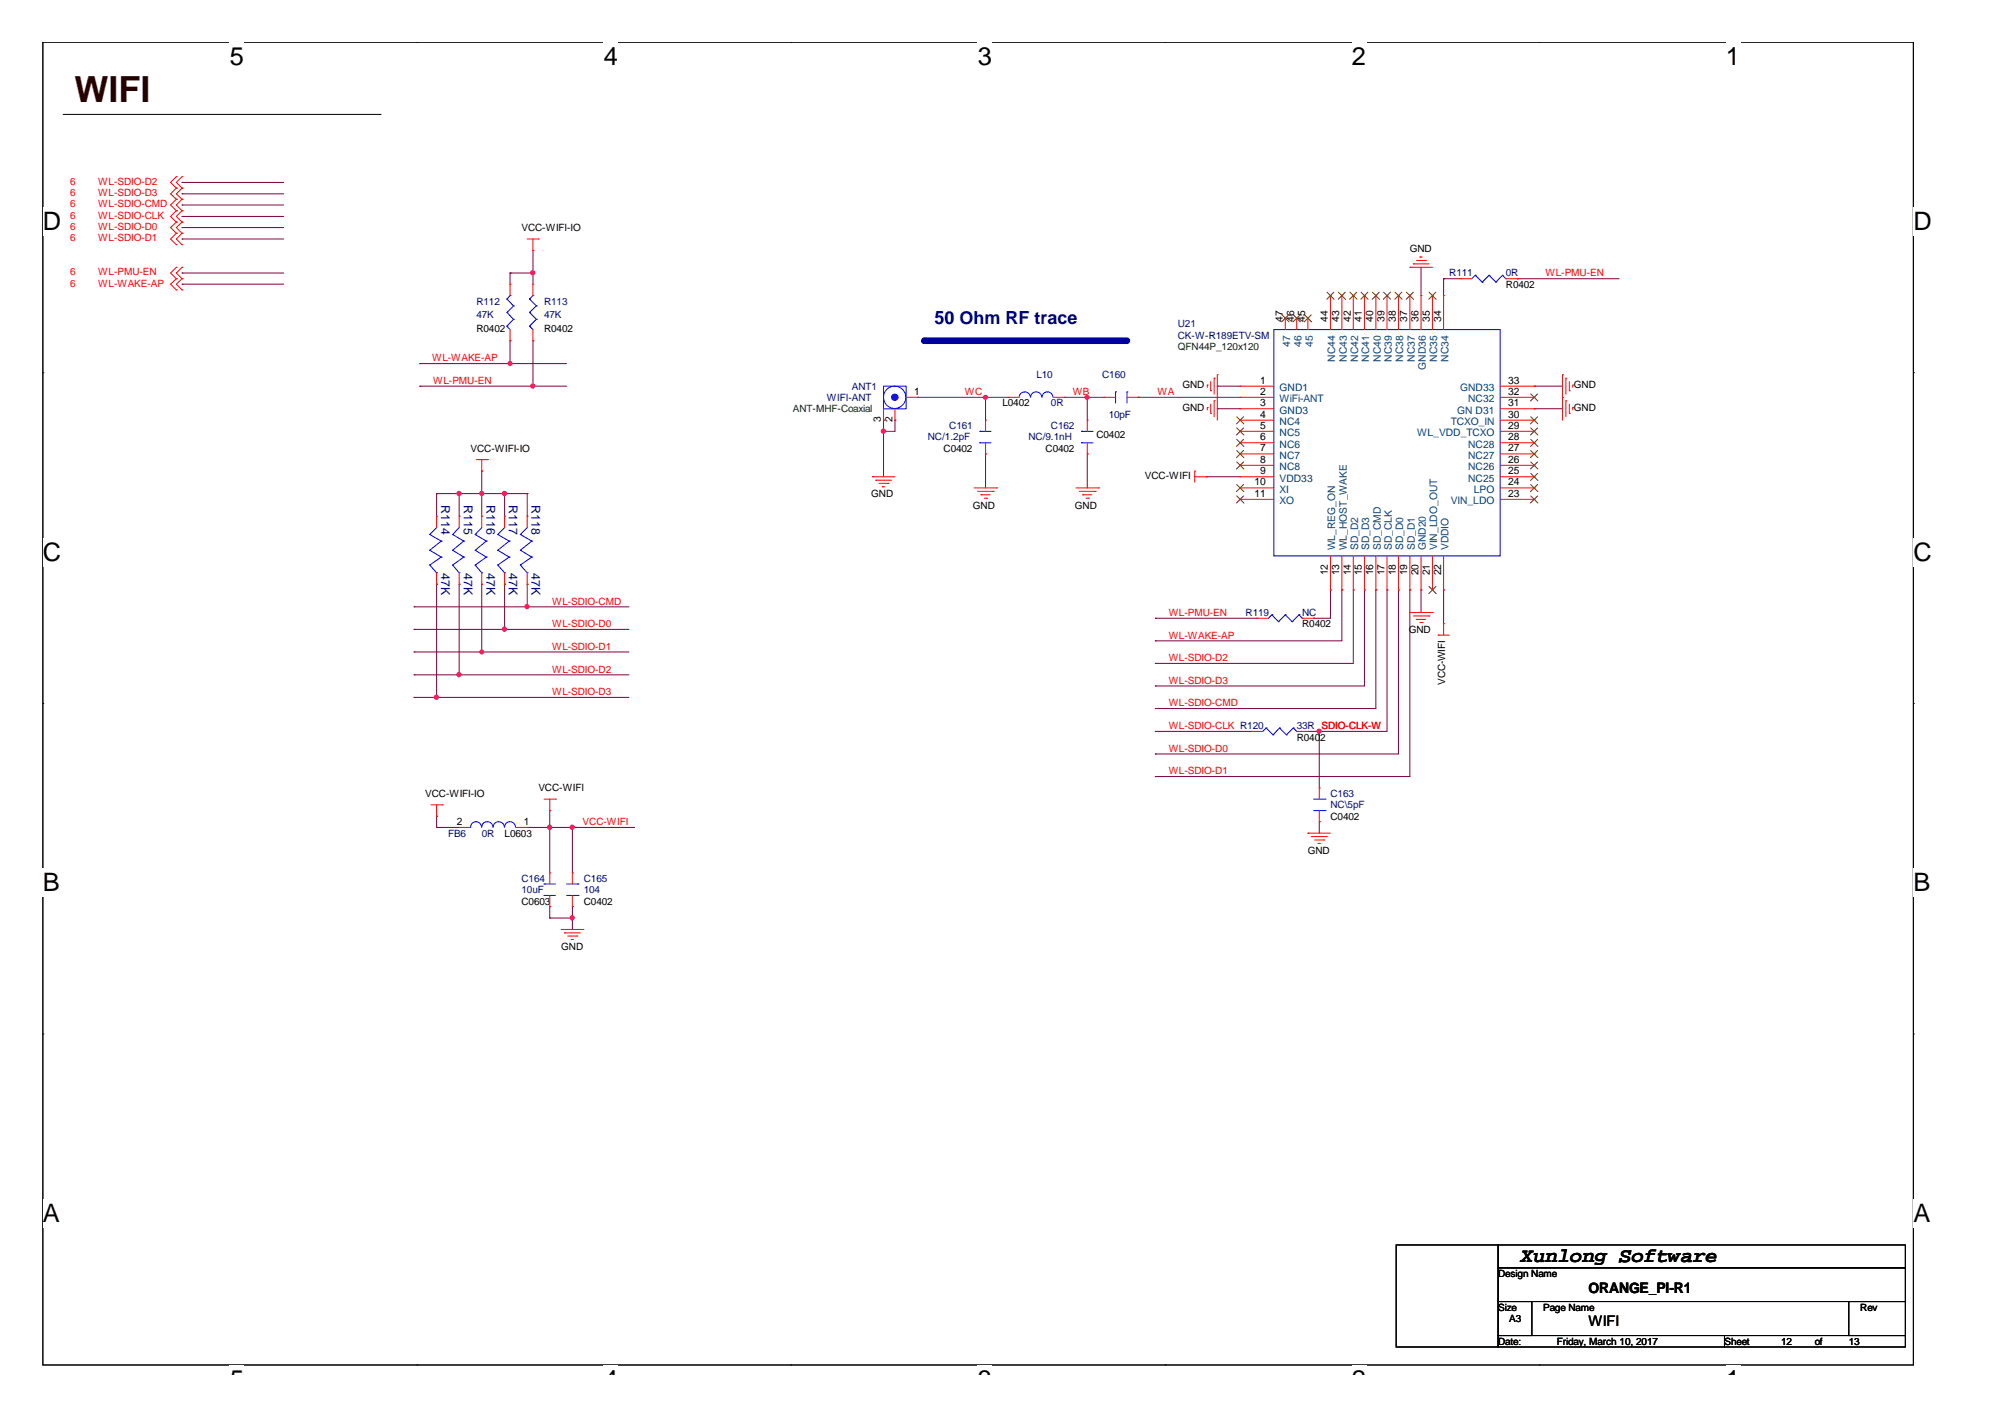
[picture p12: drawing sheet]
<svg xmlns="http://www.w3.org/2000/svg" width="297mm" height="210mm" viewBox="0 0 297 210" stroke-linecap="round" stroke-linejoin="round" font-family="sans-serif">
<path d="M6.3 6.2h277.2v196h-277.2z" fill="none" stroke="#000" stroke-width=".15"/>
<g fill="#fff">
<path d="M34 6.2h2.2v4.3h-2.2z"/>
<path d="M34 202.2h2.2v1.4h-2.2z"/>
</g>
<path d="M61.8 6.2h.1M61.8 202.2h.1" fill="none" stroke="#000" stroke-width=".15"/>
<g fill="#fff">
<path d="M89.5 6.2h2.1v4.3h-2.1z"/>
<path d="M89.5 202.2h2.1v1.4h-2.1z"/>
</g>
<path d="M117.2 6.2h.1M117.2 202.2h.1" fill="none" stroke="#000" stroke-width=".15"/>
<g fill="#fff">
<path d="M144.9 6.2h2.1v4.3h-2.1z"/>
<path d="M144.9 202.2h2.1v1.4h-2.1z"/>
</g>
<path d="M172.6 6.2h.1M172.6 202.2h.1" fill="none" stroke="#000" stroke-width=".15"/>
<g fill="#fff">
<path d="M200.3 6.2h2.1v4.3h-2.1z"/>
<path d="M200.3 202.2h2.1v1.4h-2.1z"/>
</g>
<path d="M228 6.2h.1M228 202.2h.1" fill="none" stroke="#000" stroke-width=".15"/>
<g fill="#fff">
<path d="M255.7 6.2h2.1v4.3h-2.1z"/>
<path d="M255.7 202.2h2.1v1.4h-2.1z"/>
<path d="M6.3 30.7h2.8v4.2h-2.8z"/>
<path d="M283.5 30.7h2.7v4.2h-2.7z"/>
<path d="M6.3 79.7h2.8v4.2h-2.8z"/>
<path d="M283.5 79.7h2.7v4.2h-2.7z"/>
</g>
<path d="M6.3 55.2h.1M283.5 55.2h.1" fill="none" stroke="#000" stroke-width=".15"/>
<g fill="#fff">
<path d="M6.3 128.7h2.6v4.2h-2.6z"/>
<path d="M283.5 128.7h2.5v4.2h-2.5z"/>
</g>
<path d="M6.3 104.2h.1M283.5 104.2h.1" fill="none" stroke="#000" stroke-width=".15"/>
<g fill="#fff">
<path d="M6.3 177.6h2.6v4.3h-2.6z"/>
<path d="M283.5 177.6h2.5v4.3h-2.5z"/>
</g>
<path d="M9.4 16.9h46.9M56.3 16.9h.1M6.3 153.2h.1M283.5 153.2h.1" fill="none" stroke="#000" stroke-width=".15"/>
<path d="M136.9 50.5h30.1" fill="none" stroke="#0000a0" stroke-width=".97"/>
<circle cx="136.9" cy="50.5" r=".49" fill="#0000a0"/>
<g fill="none" stroke="#800040" stroke-width=".15">
<path d="M27 28.7h.1M27 27h.1M27 35.4h.1M27 33.7h.1M27 32.1h.1M27 30.4h.1M27 28.7h15M27 27h15M27 35.4h15M27 33.7h15M27 32.1h15M27 30.4h15"/>
<path d="M79 37.1h.1M79 37.1v5M210.5 39.6h.1M210.5 39.6v4.2M27 42.1h.1M27 40.4h.1M27 40.4h15M27 42.1h15M62.2 57.2h.1M62.2 53.9h.1M62.2 57.2h21.7M62.2 53.9h21.7"/>
<path d="M75.6 40.4h.1M75.6 50.5h.1M75.6 53.9h.1M75.6 40.4v1.7M75.6 50.5v3.4M75.6 40.4h3.4M79 50.5h.1M79 40.4h.1M79 57.2h.1M79 50.5v6.7M135.9 58.9h.1M135.9 58.9h13.5"/>
<path d="M146 58.9h.1M146 58.9v3.3M157.7 58.9h.1M157.7 58.9h5.9M161.1 58.9h.1M161.1 58.9v3.3M168.6 58.9h.1M168.6 58.9h15.1M180.3 57.2h.1M180.3 57.2h3.4M213.9 41.3h.1M213.9 41.3v2.5"/>
<path d="M213.9 41.3h2.5M224.8 41.3h.1M224.8 41.3h15.1M227.3 57.2h.1M227.3 57.2h4.2M64.7 73.1h.1M64.7 73.1h13.4M64.7 73.1v3.4M68 73.1h.1M68 73.1v3.4M71.4 69.8h.1M71.4 73.1h.1"/>
<path d="M71.4 69.8v6.7M74.8 73.1h.1M74.8 73.1v3.4M78.1 73.1h.1M78.1 73.1v3.4M130.9 63.9h.1M130.9 62.2h.1M130.9 62.2v8.4M132.6 62.2h.1M132.6 62.2v1.7h-1.7M146 67.2h.1M146 67.2v5.1"/>
<path d="M161.1 67.2h.1M161.1 67.2v5.1M178.7 70.6h.1M178.7 70.6h5M180.3 60.6h.1M180.3 60.6h3.4M227.3 60.6h.1M227.3 60.6h4.2M61.3 100h.1M61.3 96.6h.1M61.3 93.2h.1M61.3 89.9h.1"/>
<path d="M61.3 100h31.9M61.3 89.9h31.9M61.3 93.2h31.9M61.3 96.6h31.9M64.7 86.5h.1M64.7 86.5v16.8M68 100h.1M68 86.5h.1M68 86.5v13.5M71.4 86.5h.1M71.4 96.6h.1M71.4 86.5v10.1"/>
<path d="M74.8 93.2h.1M74.8 86.5h.1M74.8 86.5v6.7M78.1 89.9h.1M78.1 86.5h.1M78.1 86.5v3.4M171.2 91.6h.1M171.2 94.9h.1M171.2 98.3h.1M171.2 91.6h15M194.6 91.6h.1M197.1 87.4h.1"/>
<path d="M197.1 87.4v4.2h-2.5M198.8 87.4h.1M198.8 87.4v7.5h-27.6M200.5 87.4h.1M200.5 87.4v10.9h-29.3M202.1 87.4h.1M202.1 87.4v14.2h-30.9M203.8 87.4h.1M203.8 87.4v17.6h-32.6M205.5 87.4h.1M205.5 87.4v20.9h-11.7M207.2 87.4h.1"/>
<path d="M207.2 87.4v24.3h-36M208.9 87.4h.1M208.9 87.4v27.6h-37.7M210.5 87.4h.1M210.5 87.4v3.3M213.9 87.4h.1M213.9 87.4v5M61.3 103.3h.1M61.3 103.3h31.9M64.7 103.3h.1M171.2 111.7h.1M171.2 105h.1"/>
<path d="M171.2 115h.1M171.2 101.6h.1M171.2 108.3h.1M171.2 108.3h14.2M193.8 108.3h.1M195.5 108.3h.1M195.5 108.3v8.4M64.7 120.9h.1M64.7 122.6h.1M64.7 120.9v1.7M64.7 122.6h3.3M78.1 122.6h.1"/>
<path d="M78.1 122.6h15.9M81.4 134.3h.1M81.4 122.6h.1M81.4 136h.1M81.4 120.1h.1M81.4 120.1v9.2M81.4 134.3v1.7M81.4 136h3.4M84.8 122.6h.1M84.8 136h.1M84.8 134.3h.1M84.8 122.6v6.7"/>
<path d="M84.8 134.3v3.4M195.5 121.7h.1M195.5 121.7v1.7"/>
</g>
<g fill="#f0f" stroke="#f0f" stroke-width=".15">
<circle cx="78.9" cy="57.2" r=".32"/>
<circle cx="78.9" cy="40.4" r=".32"/>
<circle cx="75.6" cy="53.8" r=".31"/>
<circle cx="68" cy="99.9" r=".32"/>
<circle cx="74.7" cy="93.2" r=".32"/>
<circle cx="74.7" cy="73.1" r=".32"/>
<circle cx="68" cy="73.1" r=".32"/>
<circle cx="71.4" cy="96.6" r=".3"/>
<circle cx="71.4" cy="73.1" r=".31"/>
<circle cx="64.7" cy="103.3" r=".32"/>
<circle cx="78.1" cy="89.9" r=".32"/>
<circle cx="84.8" cy="122.5" r=".32"/>
<circle cx="84.8" cy="136" r=".32"/>
<circle cx="81.4" cy="122.5" r=".32"/>
<circle cx="146" cy="58.9" r=".31"/>
<circle cx="195.4" cy="108.3" r=".32"/>
<circle cx="161.1" cy="58.9" r=".31"/>
<circle cx="130.9" cy="63.9" r=".32"/>
</g>
<g fill="none" stroke="#f00" stroke-width=".15">
<path d="M26.1 31.2h.1M26.1 29.5h.1M26.1 27.9h.1M26.1 26.2h.1M26.1 36.3h.1M26.1 34.6h.1M26.1 32.9h.1M26.1 39.6h.1M26.1 29.5l-.8 .9 .8 .8M26.1 27.9l-.8 .8 .8 .8M26.1 26.2l-.8 .8 .8 .9M26.1 34.6l-.8 .8 .8 .9"/>
<path d="M26.1 32.9l-.8 .8 .8 .9M26.1 31.2l-.8 .9 .8 .8M26.1 39.6l-.8 .8 .8 .9M27 31.2h.1M27 29.5h.1M27 27.9h.1M27 26.2h.1M27 36.3h.1M27 34.6h.1M27 32.9h.1M27 39.6h.1M27 29.5l-.9 .9 .9 .8"/>
<path d="M27 27.9l-.9 .8 .9 .8M27 26.2l-.9 .8 .9 .9M27 34.6l-.9 .8 .9 .9M27 32.9l-.9 .8 .9 .9M27 31.2l-.9 .9 .9 .8M27 39.6l-.9 .8 .9 .9M78.1 35.4h1.7M79 37.1h.1M79 35.4v1.7M79.8 35.4h.1M208.9 39.6h.1M208.9 39.6h3.3"/>
<path d="M209.4 39.1h.1M209.4 39.1h2.3M209.8 38.6h1.4M210.4 38.1h.1M210.4 38.1h.3M211.2 38.6h.1M26.1 41.3h.1M26.1 42.9h.1M26.1 41.3l-.8 .8 .8 .8M27 41.3h.1M27 42.9h.1M27 41.3l-.9 .8 .9 .8"/>
<path d="M75.6 50.5h.1M75.6 42.1h.1M75.6 42.1v1.7M75.6 48.8v1.7M79 50.5h.1M79 42.1h.1M79 42.1v1.7M79 48.8v1.7M134.2 58.9h1.7M135.9 58.9h.1M149.4 58.9h.1M149.4 58.9h1.6"/>
<path d="M156 58.9h1.7M157.7 58.9h.1M163.6 58.9h.1M163.6 58.9h1.7M167 58.9h1.6M168.6 58.9h.1M178.9 57h.1M178.9 57v.4M179.4 57.9h.1M179.4 56.5v1.4M179.4 59.9v1.3M179.9 56h.1"/>
<path d="M179.9 59.4h.1M179.9 56v2.4M179.9 59.4v2.3M180.3 55.5h.1M180.3 58.9h.1M180.3 55.5v6.7M183.7 57.2h.1M183.7 58.9h.1M183.7 58.9h5M183.7 57.2h5M190.4 47.1h.1M190.4 47.1v1.7"/>
<path d="M192.1 47.1h.1M192.1 47.1v1.7M193.8 47.1h.1M193.8 47.1v1.7M197.1 43.8h.1M197.1 43.8v5M198.8 43.8h.1M198.8 43.8v5M200.5 43.8h.1M200.5 43.8v5M202.1 43.8h.1M202.1 43.8v5"/>
<path d="M203.8 43.8h.1M203.8 43.8v5M205.5 43.8h.1M205.5 43.8v5M207.2 43.8h.1M207.2 43.8v5M208.9 43.8h.1M208.9 43.8v5M210.5 43.8h.1M210.5 43.8v5M212.2 43.8h.1M212.2 43.8v5"/>
<path d="M213.9 43.8h.1M213.9 43.8v5M216.4 41.3h.1M216.4 41.3h1.7M222.2 58.9h5.1M222.2 57.2h5.1M223.1 41.3h1.7M224.8 41.3h.1M227.3 58.9h.1M227.3 57.2h.1M231.5 58.9h.1M231.5 55.5h.1"/>
<path d="M231.5 55.5v6.7M232 59.4h.1M232 56h.1M232 56v2.4M232 59.4v2.3M232.5 57.9h.1M232.5 56.5v1.4M232.5 59.9v1.3M233 57h.1M233 57v.4M64.7 76.5h.1M64.7 76.5v1.7"/>
<path d="M68 76.5h.1M68 76.5v1.7M70.6 68.1h1.6M71.4 69.8h.1M71.4 76.5h.1M71.4 68.1v1.7M71.4 76.5v1.7M72.2 68.1h.1M74.8 76.5h.1M74.8 76.5v1.7M78.1 76.5h.1M78.1 76.5v1.7"/>
<path d="M129.2 70.6h.1M129.2 70.6h3.4M129.8 71.1h.1M129.8 71.1h2.3M130.2 71.6h1.4M130.7 72.1h.1M130.7 72.1h.4M130.9 62.2h.1M130.9 60.6v1.6M131.6 71.6h.1M132.6 62.2h.1M132.6 60.6v1.6"/>
<path d="M144.3 72.3h3.4M144.8 72.8h2.4M145.3 73.3h.1M145.3 73.3h1.4M145.8 73.8h.4M146 67.2h.1M146 62.2h.1M146 62.2v1.7M146 65.6v1.6M146.2 73.8h.1M147.2 72.8h.1M147.7 72.3h.1"/>
<path d="M159.4 72.3h3.4M159.9 72.8h2.4M160.4 73.3h.1M160.4 73.3h1.4M160.9 73.8h.3M161.1 67.2h.1M161.1 62.2h.1M161.1 62.2v1.7M161.1 65.6v1.6M161.2 73.8h.1M162.3 72.8h.1M162.8 72.3h.1"/>
<path d="M177 69.8h.1M177 70.6h1.7M177 69.8v1.6M178.7 70.6h.1M178.9 60.4h.1M178.9 60.4v.3M179.4 61.2h.1M183.7 60.6h.1M183.7 62.2h.1M183.7 63.9h.1M183.7 65.6h.1M183.7 67.2h.1"/>
<path d="M183.7 68.9h.1M183.7 70.6h.1M183.7 72.3h.1M183.7 74h.1M183.7 70.6h5M183.7 72.3h5M183.7 60.6h5M183.7 62.2h5M183.7 63.9h5M183.7 65.6h5M183.7 67.2h5M183.7 68.9h5"/>
<path d="M183.7 74h5M222.2 70.6h5.1M222.2 72.3h5.1M222.2 60.6h5.1M222.2 62.2h5.1M222.2 63.9h5.1M222.2 65.6h5.1M222.2 67.2h5.1M222.2 68.9h5.1M222.2 74h5.1M227.3 74h.1M227.3 72.3h.1"/>
<path d="M227.3 70.6h.1M227.3 68.9h.1M227.3 67.2h.1M227.3 65.6h.1M227.3 63.9h.1M227.3 62.2h.1M227.3 60.6h.1M232.5 61.2h.1M233 60.4h.1M233 60.4v.3M64.7 86.5h.1M64.7 84.9v1.6"/>
<path d="M68 86.5h.1M68 84.9v1.6M71.4 86.5h.1M71.4 84.9v1.6M74.8 86.5h.1M74.8 84.9v1.6M78.1 86.5h.1M78.1 84.9v1.6M186.2 91.6h.1M186.2 91.6h1.7M192.9 91.6h1.7M194.6 91.6h.1"/>
<path d="M197.1 87.4h.1M197.1 82.4v5M198.8 87.4h.1M198.8 82.4v5M200.5 87.4h.1M200.5 82.4v5M202.1 87.4h.1M202.1 82.4v5M203.8 87.4h.1M203.8 82.4v5M205.5 87.4h.1M205.5 82.4v5"/>
<path d="M207.2 87.4h.1M207.2 82.4v5M208.9 87.4h.1M208.9 90.7h3.3M208.9 82.4v5M209.4 91.2h2.3M209.8 91.8h.1M209.8 91.8h1.4M210.4 92.2h.3M210.5 87.4h.1M210.5 82.4v5M210.7 92.2h.1"/>
<path d="M211.7 91.2h.1M212.2 90.7h.1M212.2 87.4h.1M212.2 82.4v5M213.1 94.1h.1M213.1 94.1h1.6M213.9 92.4h.1M213.9 87.4h.1M213.9 82.4v5M213.9 92.4v1.7M63.8 119.2h1.7M64.7 119.2v1.7"/>
<path d="M65.5 119.2h.1M80.6 118.4h1.7M81.4 118.4v1.7M82.3 118.4h.1M185.4 108.3h.1M185.4 108.3h1.7M192.1 108.3h1.7M193.8 108.3h.1M195.5 116.7h.1M195.5 116.7v1.7M64.7 120.9h.1M68 122.6h.1"/>
<path d="M68 122.6h1.7M76.4 122.6h1.7M78.1 122.6h.1M81.4 120.1h.1M81.4 129.3h.1M81.4 134.3h.1M81.4 129.3v1.7M81.4 132.6v1.7M83.1 137.7h.1M83.1 137.7h3.4M83.7 138.2h.1M83.7 138.2h2.3"/>
<path d="M84.1 138.7h1.4M84.6 139.2h.1M84.6 139.2h.4M84.8 134.3h.1M84.8 129.3h.1M84.8 129.3v1.7M84.8 132.6v1.7M85.5 138.7h.1M193.8 123.4h.1M193.8 123.4h3.3M194.3 123.9h.1M194.3 123.9h2.3"/>
<path d="M194.8 124.4h1.3M195.3 124.9h.1M195.3 124.9h.3M195.5 121.7h.1M195.5 120.1v1.6M196.1 124.4h.1"/>
</g>
<path d="M206.8 184.4h15.2v15.1h-15.2zM222 184.4h60.3v3.4h-60.3zM222 187.8h60.3v5h-60.3zM222 192.8h4.9v5h-4.9zM222 197.8h33.5v1.7h-33.5zM255.5 197.8h26.8v1.7h-26.8zM273.9 192.8h8.4v5h-8.4z" fill="none" stroke="#000" stroke-width=".15"/>
<g fill="none" stroke="#00f" stroke-width=".15">
<path d="M75.1 48.3h.1M75.1 46.3h.1M75.1 44.3h.1M75.1 48.3l.5 .5M75.1 46.3l1 1M75.1 44.3l1 1M75.6 43.8h.1M75.6 43.8l-.5 .5M76.1 47.3h.1M76.1 45.3h.1M76.1 47.3l-1 1M76.1 45.3l-1 1"/>
<path d="M78.4 48.3h.1M78.4 46.3h.1M78.4 44.3h.1M78.4 48.3l.6 .5M78.4 46.3l1.1 1M78.4 44.3l1.1 1M79 43.8h.1M79 43.8l-.6 .5M79.5 47.3h.1M79.5 45.3h.1M79.5 47.3l-1.1 1M79.5 45.3l-1.1 1"/>
<path d="M130.9 57.2h3.3v3.4h-3.3zM151 58.8a.83 .83 0 0 1 .8-.7 .83 .83 0 0 1 .9 .7M152.7 58.8a.83 .83 0 0 1 .8-.7 .83 .83 0 0 1 .8 .7M154.4 58.8a.81 .81 0 0 1 .8-.7 .81 .81 0 0 1 .8 .7M165.3 58.1h.1M165.3 58.1v1.6M167 58.1h.1M167 58.1v1.6M188.7 48.8h33.5v33.6h-33.5zM218.6 40.8h.1M218.6 40.8l-.5 .5M218.6 40.8l1 1"/>
<path d="M219.6 41.8h.1M220.6 40.8h.1M220.6 40.8l-1 1M220.6 40.8l1 1M221.6 41.8h.1M222.6 40.8h.1M222.6 40.8l-1 1M222.6 40.8l.5 .5M223.1 41.3h.1M63.7 79.2h.1M63.7 79.2l1.7 1M64.7 78.2l-1 1"/>
<path d="M67.1 79.2h.1M67.1 79.2l1.6 1M68 78.2l-.9 1M70.4 79.2h.1M70.4 79.2l1.7 1M71.4 78.2l-1 1M73.7 79.2h.1M73.7 79.2l1.7 1M74.8 78.2l-1.1 1M77.1 79.2h.1M77.1 79.2l1.7 1M78.1 78.2l-1 1"/>
<path d="M145.2 65.6h.1M145.2 63.9h.1M145.2 65.6h1.6M145.2 63.9h1.6M160.2 65.6h.1M160.2 63.9h.1M160.2 65.6h1.7M160.2 63.9h1.7M63.7 83.7h.1M63.7 81.5h.1M63.7 81.5l1.7 1M63.7 83.7l1 1.2"/>
<path d="M64.7 84.9h.1M65.4 80.2h.1M65.4 82.5h.1M65.4 82.5l-1.7 1.2M65.4 80.2l-1.7 1.3M67.1 83.7h.1M67.1 81.5h.1M67.1 81.5l1.6 1M67.1 83.7l.9 1.2M68 84.9h.1M68.7 80.2h.1M68.7 82.5h.1"/>
<path d="M68.7 82.5l-1.6 1.2M68.7 80.2l-1.6 1.3M70.4 83.7h.1M70.4 81.5h.1M70.4 81.5l1.7 1M70.4 83.7l1 1.2M71.4 84.9h.1M72.1 80.2h.1M72.1 82.5h.1M72.1 82.5l-1.7 1.2M72.1 80.2l-1.7 1.3M73.7 83.7h.1"/>
<path d="M73.7 81.5h.1M73.7 81.5l1.7 1M73.7 83.7l1.1 1.2M74.8 84.9h.1M75.4 80.2h.1M75.4 82.5h.1M75.4 82.5l-1.7 1.2M75.4 80.2l-1.7 1.3M77.1 83.7h.1M77.1 81.5h.1M77.1 81.5l1.7 1M77.1 83.7l1 1.2"/>
<path d="M78.1 84.9h.1M78.8 80.2h.1M78.8 82.5h.1M78.8 82.5l-1.7 1.2M78.8 80.2l-1.7 1.3M188.4 91.1h.1M188.4 91.1l-.5 .5M188.4 91.1l1 1M189.4 92.1h.1M190.4 91.1h.1M190.4 91.1l-1 1M190.4 91.1l1 1"/>
<path d="M191.4 92.1h.1M192.4 91.1h.1M192.4 91.1l-1 1M192.4 91.1l.5 .5M192.9 91.6h.1M187.6 107.8h.1M187.6 107.8l-.5 .5M187.6 107.8l1 1.1M188.6 108.9h.1M189.6 107.8h.1M189.6 107.8l-1 1.1M189.6 107.8l1 1.1"/>
<path d="M190.6 108.9h.1M191.6 107.8h.1M191.6 107.8l-1 1.1M191.6 107.8l.5 .5M192.1 108.3h.1M194.6 118.4h1.7M196.3 118.4h.1M69.7 122.5a.8 .8 0 0 1 .8-.8 .8 .8 0 0 1 .8 .8M71.4 122.5a.83 .83 0 0 1 .8-.8 .83 .83 0 0 1 .8 .8M73.1 122.5a.83 .83 0 0 1 .8-.8 .83 .83 0 0 1 .8 .8M74.8 122.5a.8 .8 0 0 1 .8-.8 .8 .8 0 0 1 .8 .8M80.6 131h.1"/>
<path d="M80.6 132.6h.1M80.6 131h1.7M80.6 132.6h1.7M83.9 131h1.7M83.9 132.6h1.7M85.6 132.6h.1M85.6 131h.1M194.6 120.1h1.7M196.3 120.1h.1"/>
<circle cx="132.5" cy="58.9" r="1.65"/>
</g>
<circle cx="132.6" cy="58.9" r=".48" fill="#00f" stroke="#00f" stroke-width=".15"/>
<g fill="none" stroke="#804000" stroke-width=".15">
<path d="M189.9 46.6l1.1 1.1M190.9 46.6l-1 1.1M191.6 46.6l1.1 1.1M192.6 46.6l-1 1.1M193.3 46.6l1 1.1M194.3 46.6l-1.1 1.1M196.6 43.3l1.1 1M197.6 43.3l-1 1M198.3 43.3l1 1M199.3 43.3l-1.1 1M200 43.3l1 1M201 43.3l-1.1 1"/>
<path d="M201.6 43.3l1.1 1M202.6 43.3l-1 1M203.3 43.3l1.1 1M204.3 43.3l-1 1M205 43.3l1 1M206 43.3l-1.1 1M206.7 43.3l1 1M207.7 43.3l-1.1 1M208.4 43.3l1 1M209.4 43.3l-1.1 1M211.7 43.3l1.1 1M212.7 43.3l-1 1"/>
<path d="M226.8 58.3l1 1.1M227.8 58.3l-1.1 1.1M183.2 61.7l1.1 1.1M183.2 63.4l1.1 1M183.2 65.1l1.1 1M183.2 66.7l1.1 1.1M183.2 68.4l1.1 1.1M183.2 71.8l1.1 1M183.2 73.5l1.1 1M184.2 61.7l-1 1.1M184.2 63.4l-1 1M184.2 65.1l-1 1"/>
<path d="M184.2 66.7l-1 1.1M184.2 68.4l-1 1.1M184.2 71.8l-1 1M184.2 73.5l-1 1M226.8 73.5l1 1M226.8 71.8l1 1M226.8 70.1l1 1.1M226.8 68.4l1 1.1M226.8 66.7l1 1.1M226.8 65.1l1 1M226.8 63.4l1 1M226.8 61.7l1 1.1"/>
<path d="M227.8 71.8l-1.1 1M227.8 73.5l-1.1 1M227.8 70.1l-1.1 1.1M227.8 68.4l-1.1 1.1M227.8 66.7l-1.1 1.1M227.8 65.1l-1.1 1M227.8 63.4l-1.1 1M227.8 61.7l-1.1 1.1M211.7 86.9l1.1 1M212.7 86.9l-1 1"/>
</g>
<text font-size="5.3" fill="#400000" x="11" y="15.2">WIFI</text>
<g font-size="3.8">
<text x="34" y="9.6">5</text>
<text x="89.5" y="9.6">4</text>
<text x="144.9" y="9.6">3</text>
<text x="200.3" y="9.6">2</text>
<text x="255.7" y="9.6">1</text>
<text x="6.3" y="34.1">D</text>
<text x="283.5" y="34.1">D</text>
<text x="6.3" y="83.1">C</text>
<text x="283.5" y="83.1">C</text>
<text x="6.3" y="132.1">B</text>
<text x="283.5" y="132.1">B</text>
<text x="6.3" y="181">A</text>
<text x="283.5" y="181">A</text>
<text x="34" y="205.6">5</text>
<text x="89.5" y="205.6">4</text>
<text x="144.9" y="205.6">3</text>
<text x="200.3" y="205.6">2</text>
<text x="255.7" y="205.6">1</text>
</g>
<text font-size="3" x="225.3" y="187">Xunlong Software</text>
<text font-size="2.7" fill="#000080" x="138.4" y="47.9">50 Ohm RF trace</text>
<g font-size="2.2">
<text x="235.3" y="191.5">ORANGE_PI-R1</text>
<text x="235.3" y="196.5">WIFI</text>
</g>
<g font-size="1.8" fill="#000080">
<text x="65.4" y="74.8" transform="rotate(90 65.4 74.8)">R114</text>
<text x="68.7" y="74.8" transform="rotate(90 68.7 74.8)">R115</text>
<text x="72.1" y="74.8" transform="rotate(90 72.1 74.8)">R116</text>
<text x="75.4" y="74.8" transform="rotate(90 75.4 74.8)">R117</text>
<text x="78.7" y="74.8" transform="rotate(90 78.7 74.8)">R118</text>
<text x="65.4" y="84.9" transform="rotate(90 65.4 84.9)">47K</text>
<text x="68.7" y="84.9" transform="rotate(90 68.7 84.9)">47K</text>
<text x="72.1" y="84.9" transform="rotate(90 72.1 84.9)">47K</text>
<text x="75.4" y="84.9" transform="rotate(90 75.4 84.9)">47K</text>
<text x="78.7" y="84.9" transform="rotate(90 78.7 84.9)">47K</text>
</g>
<g font-size="1.5" fill="#f00">
<text x="10.4" y="29.1">6</text>
<text x="10.4" y="27.4">6</text>
<text x="14.6" y="29.1">WL-SDIO-D3</text>
<text x="14.6" y="27.4">WL-SDIO-D2</text>
<text x="10.4" y="30.7">6</text>
<text x="10.4" y="35.7">6</text>
<text x="10.4" y="34.1">6</text>
<text x="10.4" y="32.4">6</text>
<text x="14.6" y="30.7">WL-SDIO-CMD</text>
<text x="14.6" y="35.7">WL-SDIO-D1</text>
<text x="14.6" y="34.1">WL-SDIO-D0</text>
<text x="14.6" y="32.4">WL-SDIO-CLK</text>
<text x="10.4" y="40.8">6</text>
<text x="14.6" y="40.8">WL-PMU-EN</text>
<text x="229" y="41">WL-PMU-EN</text>
<text x="10.4" y="42.5">6</text>
<text x="14.6" y="42.5">WL-WAKE-AP</text>
<text x="64" y="53.5">WL-WAKE-AP</text>
<text x="64.2" y="56.9">WL-PMU-EN</text>
<text x="143" y="58.5">WC</text>
<text x="158.9" y="58.5">WB</text>
<text x="171.5" y="58.5">WA</text>
<text x="81.8" y="89.5">WL-SDIO-CMD</text>
<text x="81.8" y="92.9">WL-SDIO-D0</text>
<text x="173.1" y="91.2">WL-PMU-EN</text>
<text x="173.1" y="94.6">WL-WAKE-AP</text>
<text x="81.8" y="99.6">WL-SDIO-D2</text>
<text x="81.8" y="96.2">WL-SDIO-D1</text>
<text x="173.1" y="97.9">WL-SDIO-D2</text>
<text x="173.1" y="101.3">WL-SDIO-D3</text>
<text x="81.8" y="103">WL-SDIO-D3</text>
<text x="173.1" y="104.6">WL-SDIO-CMD</text>
<text x="173.1" y="111.4">WL-SDIO-D0</text>
<text x="173.1" y="108">WL-SDIO-CLK R120</text>
<text x="195.8" y="108">SDIO-CLK-W</text>
<text x="173.1" y="114.7">WL-SDIO-D1</text>
<text x="86.3" y="122.2">VCC-WIFI</text>
</g>
<g font-size="1.5">
<text x="77.3" y="34.3">VCC-WIFI-IO</text>
<text x="208.9" y="37.3">GND</text>
<text x="190" y="47.6" transform="rotate(-90 190 47.6)">47</text>
<text x="191.7" y="47.6" transform="rotate(-90 191.7 47.6)">46</text>
<text x="193.4" y="47.6" transform="rotate(-90 193.4 47.6)">45</text>
<text x="196.7" y="47.6" transform="rotate(-90 196.7 47.6)">44</text>
<text x="198.4" y="47.6" transform="rotate(-90 198.4 47.6)">43</text>
<text x="200.1" y="47.6" transform="rotate(-90 200.1 47.6)">42</text>
<text x="201.8" y="47.6" transform="rotate(-90 201.8 47.6)">41</text>
<text x="203.5" y="47.6" transform="rotate(-90 203.5 47.6)">40</text>
<text x="205.1" y="47.6" transform="rotate(-90 205.1 47.6)">39</text>
<text x="206.8" y="47.6" transform="rotate(-90 206.8 47.6)">38</text>
<text x="208.5" y="47.6" transform="rotate(-90 208.5 47.6)">37</text>
<text x="210.1" y="47.6" transform="rotate(-90 210.1 47.6)">36</text>
<text x="211.8" y="47.6" transform="rotate(-90 211.8 47.6)">35</text>
<text x="213.5" y="47.6" transform="rotate(-90 213.5 47.6)">34</text>
<text x="223.1" y="42.6">R0402</text>
<text x="70.6" y="49.2">R0402</text>
<text x="80.6" y="49.2">R0402</text>
<text x="135.4" y="58.5">1</text>
<text x="175.2" y="57.5">GND</text>
<text x="186.7" y="56.8">1</text>
<text x="186.7" y="58.5">2</text>
<text x="223.4" y="58.5">32</text>
<text x="223.4" y="56.8">33</text>
<text x="233.2" y="57.5">GND</text>
<text x="130.5" y="62.6" transform="rotate(-90 130.5 62.6)">3</text>
<text x="132.2" y="62.6" transform="rotate(-90 132.2 62.6)">2</text>
<text x="148.5" y="60.2">L0402</text>
<text x="162.4" y="64.9">C0402</text>
<text x="175.2" y="60.9">GND</text>
<text x="186.7" y="60.2">3</text>
<text x="186.7" y="61.9">4</text>
<text x="186.7" y="63.5">5</text>
<text x="186.7" y="65.2">6</text>
<text x="223.4" y="65.2">28</text>
<text x="223.4" y="63.5">29</text>
<text x="223.4" y="61.9">30</text>
<text x="223.4" y="60.2">31</text>
<text x="233.2" y="60.9">GND</text>
<text x="69.7" y="66.9">VCC-WIFI-IO</text>
<text x="139.8" y="66.9">C0402</text>
<text x="154.9" y="66.9">C0402</text>
<text x="169.6" y="71">VCC-WIFI</text>
<text x="185.8" y="71.9">10</text>
<text x="186.7" y="66.9">7</text>
<text x="186.7" y="68.6">8</text>
<text x="186.7" y="70.2">9</text>
<text x="223.4" y="70.2">25</text>
<text x="223.4" y="68.6">26</text>
<text x="223.4" y="66.9">27</text>
<text x="223.4" y="71.9">24</text>
<text x="129.1" y="73.6">GND</text>
<text x="144.1" y="75.3">GND</text>
<text x="159.3" y="75.3">GND</text>
<text x="185.8" y="73.6">11</text>
<text x="223.4" y="73.6">23</text>
<text x="196.7" y="85.2" transform="rotate(-90 196.7 85.2)">12</text>
<text x="198.4" y="85.2" transform="rotate(-90 198.4 85.2)">13</text>
<text x="200.1" y="85.2" transform="rotate(-90 200.1 85.2)">14</text>
<text x="201.8" y="85.2" transform="rotate(-90 201.8 85.2)">15</text>
<text x="203.5" y="85.2" transform="rotate(-90 203.5 85.2)">16</text>
<text x="205.1" y="85.2" transform="rotate(-90 205.1 85.2)">17</text>
<text x="206.8" y="85.2" transform="rotate(-90 206.8 85.2)">18</text>
<text x="208.5" y="85.2" transform="rotate(-90 208.5 85.2)">19</text>
<text x="210.1" y="85.2" transform="rotate(-90 210.1 85.2)">20</text>
<text x="211.8" y="85.2" transform="rotate(-90 211.8 85.2)">21</text>
<text x="213.5" y="85.2" transform="rotate(-90 213.5 85.2)">22</text>
<text x="192.9" y="92.9">R0402</text>
<text x="208.7" y="93.7">GND</text>
<text x="214.1" y="101.4" transform="rotate(-90 214.1 101.4)">VCC-WIFI</text>
<text x="192.1" y="109.7">R0402</text>
<text x="63" y="118.1">VCC-WIFI-IO</text>
<text x="79.8" y="117.2">VCC-WIFI</text>
<text x="67.7" y="122.2">2</text>
<text x="74.8" y="123.9">L0603</text>
<text x="77.6" y="122.2">1</text>
<text x="197.1" y="121.4">C0402</text>
<text x="193.8" y="126.5">GND</text>
<text x="77.3" y="134">C0603</text>
<text x="86.5" y="134">C0402</text>
<text x="83.1" y="140.7">GND</text>
<text x="222" y="189.2">Design Name</text>
<text x="222" y="194.2">Size</text>
<text x="223.6" y="195.8">A3</text>
<text x="228.6" y="194.2">Page Name</text>
<text x="275.6" y="194.2">Rev</text>
<text x="222" y="199.2">Date:</text>
<text x="230.6" y="199.2">Friday, March 10, 2017</text>
<text x="255.5" y="199.2">Sheet</text>
<text x="263.9" y="199.2">12</text>
<text x="268.9" y="199.2">of</text>
<text x="273.9" y="199.2">13</text>
</g>
<g font-size="1.5" fill="#000080">
<text x="214.7" y="41">R111</text>
<text x="223.1" y="41">0R</text>
<text x="70.6" y="45.1">R112</text>
<text x="70.6" y="47.2">47K</text>
<text x="80.6" y="45.1">R113</text>
<text x="80.6" y="47.2">47K</text>
<text x="174.5" y="48.5">U21</text>
<text x="174.5" y="50.2">CK-W-R189ETV-SM</text>
<text x="122.5" y="59.4">WIFI-ANT</text>
<text x="126.2" y="57.7">ANT1</text>
<text x="153.5" y="56">L10</text>
<text x="163.3" y="56">C160</text>
<text x="137.5" y="65.2">NC/1.2pF</text>
<text x="140.6" y="63.6">C161</text>
<text x="152.4" y="65.2">NC/9.1nH</text>
<text x="155.7" y="60.2">0R</text>
<text x="155.7" y="63.6">C162</text>
<text x="164.3" y="61.9">10pF</text>
<text x="184.5" y="91.2">R119</text>
<text x="192.9" y="91.2">NC</text>
<text x="192.1" y="108">33R SDIO-CLK-W</text>
<text x="197.1" y="118.1">C163</text>
<text x="197.1" y="119.7">NC\5pF</text>
<text x="66.4" y="123.9">FB6</text>
<text x="71.4" y="123.9">0R</text>
<text x="77.3" y="130.7">C164</text>
<text x="86.5" y="130.7">C165</text>
<text x="77.3" y="132.3">10uF</text>
<text x="86.5" y="132.3">104</text>
</g>
<g font-size="1.5" fill="#004000">
<text x="174.5" y="51.8">QFN44P_120x120</text>
<text x="117.5" y="61.1">ANT-MHF-Coaxial</text>
</g>
<g font-size="1.5" fill="#004080">
<text x="191.1" y="51.4" transform="rotate(-90 191.1 51.4)">47</text>
<text x="192.8" y="51.4" transform="rotate(-90 192.8 51.4)">46</text>
<text x="194.5" y="51.4" transform="rotate(-90 194.5 51.4)">45</text>
<text x="197.8" y="53.6" transform="rotate(-90 197.8 53.6)">NC44</text>
<text x="199.5" y="53.6" transform="rotate(-90 199.5 53.6)">NC43</text>
<text x="201.2" y="53.6" transform="rotate(-90 201.2 53.6)">NC42</text>
<text x="202.9" y="53.6" transform="rotate(-90 202.9 53.6)">NC41</text>
<text x="204.6" y="53.6" transform="rotate(-90 204.6 53.6)">NC40</text>
<text x="206.2" y="53.6" transform="rotate(-90 206.2 53.6)">NC39</text>
<text x="207.9" y="53.6" transform="rotate(-90 207.9 53.6)">NC38</text>
<text x="209.6" y="53.6" transform="rotate(-90 209.6 53.6)">NC37</text>
<text x="212.9" y="53.6" transform="rotate(-90 212.9 53.6)">NC35</text>
<text x="214.6" y="53.6" transform="rotate(-90 214.6 53.6)">NC34</text>
<text x="189.6" y="57.9">GND1</text>
<text x="189.6" y="59.6">WiFi-ANT</text>
<text x="211.2" y="54.8" transform="rotate(-90 211.2 54.8)">GND36</text>
<text x="216.3" y="57.9">GND33</text>
<text x="217.5" y="59.6">NC32</text>
<text x="189.6" y="61.3">GND3</text>
<text x="189.6" y="63">NC4</text>
<text x="189.6" y="64.6">NC5</text>
<text x="210" y="64.6">WL_VDD_TCXO</text>
<text x="214.9" y="63">TCXO_IN</text>
<text x="215.9" y="61.3">GN D31</text>
<text x="189.6" y="66.3">NC6</text>
<text x="189.6" y="68">NC7</text>
<text x="189.6" y="69.7">NC8</text>
<text x="189.6" y="71.3">VDD33</text>
<text x="217.5" y="71.3">NC25</text>
<text x="217.5" y="69.7">NC26</text>
<text x="217.5" y="68">NC27</text>
<text x="217.5" y="66.3">NC28</text>
<text x="189.6" y="73">XI</text>
<text x="189.6" y="74.7">XO</text>
<text x="214.9" y="74.7">VIN_LDO</text>
<text x="218.4" y="73">LPO</text>
<text x="197.8" y="81.5" transform="rotate(-90 197.8 81.5)">WL_REG_ON</text>
<text x="199.5" y="81.5" transform="rotate(-90 199.5 81.5)">WL_HOST_WAKE</text>
<text x="201.2" y="81.5" transform="rotate(-90 201.2 81.5)">SD_D2</text>
<text x="202.9" y="81.5" transform="rotate(-90 202.9 81.5)">SD_D3</text>
<text x="204.6" y="81.5" transform="rotate(-90 204.6 81.5)">SD_CMD</text>
<text x="206.2" y="81.5" transform="rotate(-90 206.2 81.5)">SD_CLK</text>
<text x="207.9" y="81.5" transform="rotate(-90 207.9 81.5)">SD_D0</text>
<text x="209.6" y="81.5" transform="rotate(-90 209.6 81.5)">SD_D1</text>
<text x="211.2" y="81.5" transform="rotate(-90 211.2 81.5)">GND20</text>
<text x="212.9" y="81.5" transform="rotate(-90 212.9 81.5)">VIN_LDO_OUT</text>
<text x="214.6" y="81.5" transform="rotate(-90 214.6 81.5)">VDDIO</text>
</g>
</svg>
